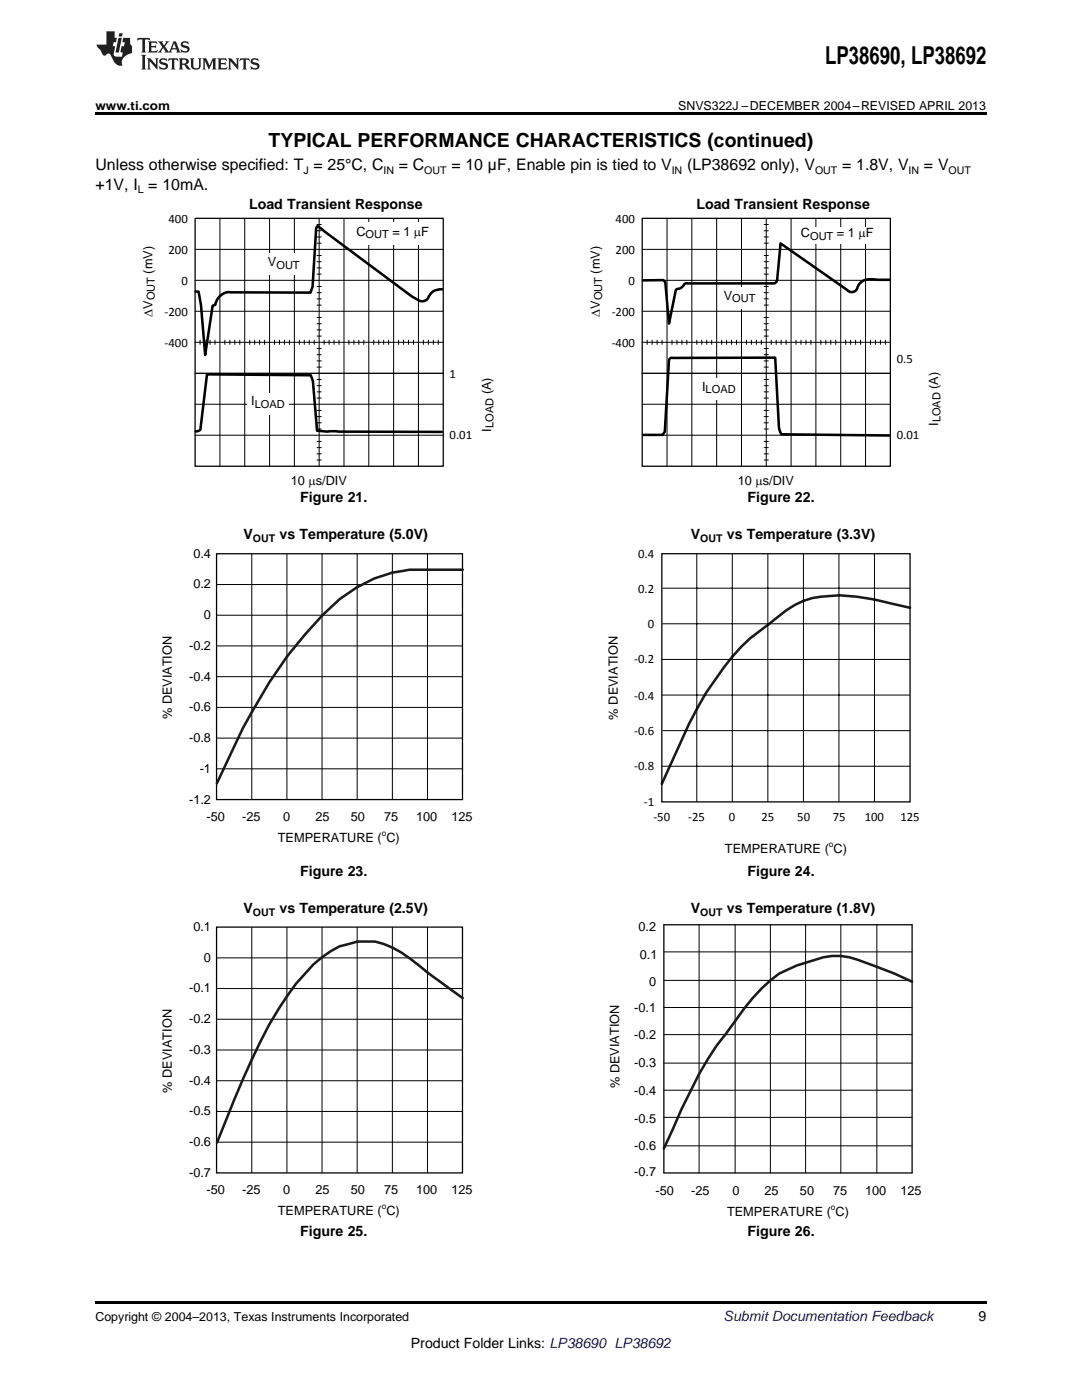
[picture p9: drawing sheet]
<svg xmlns="http://www.w3.org/2000/svg" width="216mm" height="279mm" viewBox="0 0 216 279" stroke-linecap="round" stroke-linejoin="round" font-family="sans-serif">
<path d="M19 259.7h177.8v.5h-177.8z" fill="#000"/>
<g fill="#fff">
<path d="M66.9 248.5h.3v.7h-.3z"/>
<path d="M156.1 248.5h.4v.7h-.4z"/>
</g>
<g fill="none" stroke="#000" stroke-width=".2">
<path d="M43.2 197.3h49.1M43.2 191.2h49.1M50.2 185v49.1M57.2 185v49.1M64.3 185v49.1M71.3 185v49.1M78.3 185v49.1M85.3 185v49.1M132.5 195.7h49.5M132.5 190h49.5M139.5 184.6v49.5M146.7 184.6v49.5"/>
<path d="M153.7 184.6v49.5M160.7 184.6v49.5M167.8 184.6v49.5M175 184.6v49.5M43.2 215.7h49.1M43.2 209.6h49.1M43.2 203.4h49.1M132.5 217.6h49.5M132.5 212.2h49.5M132.5 206.5h49.5M132.5 201.1h49.5M43.2 227.9h49.1"/>
<path d="M43.2 221.8h49.1M132.5 228.7h49.5M132.5 223h49.5"/>
</g>
<path d="M43.2 185h49.1v49.1h-49.1zM132.5 184.6h49.5v49.5h-49.5z" fill="none" stroke="#000" stroke-width=".25"/>
<path d="M92.3 199.2l-6.9-5a31.6 31.6 0 0 0-8.8-5.8l-1.8-.5h-3.4l-3.7 1a21 21 0 0 0-6.9 5.5 55.2 55.2 0 0 0-8.8 13.4 229.2 229.2 0 0 0-8.7 20.2M182 195.9a103.9 103.9 0 0 0-12.5-4.8 13.7 13.7 0 0 0-8.8 1l-1.7 .6-3.5 1.6a35 35 0 0 0-8.8 9.5l-1.8 2.4a55.1 55.1 0 0 0-7.2 11.6l-1.7 3.6-3.5 7.8" fill="none" stroke="#1a1a1a" stroke-width=".51"/>
<g fill="#fff">
<path d="M66.9 176.5h.3v.7h-.3z"/>
<path d="M156.1 176.5h.4v.7h-.4z"/>
</g>
<path d="M92.3 113.7h-7a24.7 24.7 0 0 0-17.5 5.8 82.4 82.4 0 0 0-17.5 22.5l-1.8 3.2-5.2 11.1M181.6 121.3l-7.1-1.7a28.2 28.2 0 0 0-12.4-.2 19.9 19.9 0 0 0-8.8 5.2 36 36 0 0 0-10.6 11.1 65.5 65.5 0 0 0-7 12.7l-3.6 8" fill="none" stroke="#1a1a1a" stroke-width=".51"/>
<path d="M43.2 110.5h49.1v49.1h-49.1zM132.1 110.5h49.5v49.5h-49.5z" fill="none" stroke="#000" stroke-width=".25"/>
<g fill="none" stroke="#000" stroke-width=".2">
<path d="M43.2 116.7h49.1M50.2 110.5v49.1M57.2 110.5v49.1M64.3 110.5v49.1M71.3 110.5v49.1M78.3 110.5v49.1M85.3 110.5v49.1M132.2 117.4h49.4M139 110.6v49.4M146.1 110.6v49.4M153.2 110.5v49.5M160.3 110.5v49.5"/>
<path d="M167.4 110.5v49.5M174.5 110.6v49.4M43.2 135h49.1M43.2 128.9h49.1M43.2 122.8h49.1M132.1 131.6h49.5M132.1 138.7h49.5M132.1 124.5h49.5M43.2 153.4h49.1M43.2 147.3h49.1M43.2 141.2h49.1M132.1 152.9h49.5"/>
<path d="M132.2 145.8h49.4"/>
</g>
<g fill="#fff">
<path d="M66.9 102h.3v.7h-.3z"/>
<path d="M156.1 102h.4v.7h-.4z"/>
</g>
<path d="M38.9 43.6h49.5v49.4h-49.5z" fill="none" stroke="#000" stroke-width=".25"/>
<g fill="none" stroke="#000" stroke-width=".2">
<path d="M38.9 55.9h49.5M38.9 49.8h49.5M43.9 43.6v49.4M48.8 43.6v49.4M53.8 43.6v49.4M58.7 43.6v49.4M63.3 59.6h.8M63.3 58.4h.8M63.3 57.2h.8M63.3 54.7h.8M63.3 53.5h.8M63.3 52.2h.8"/>
<path d="M63.3 51h.8M63.3 48.5h.8M63.3 47.3h.8M63.3 46.1h.8M63.3 44.8h.8M63.7 43.6v49.4M68.6 43.6v49.4M73.6 43.6v49.4M78.5 43.6v49.4M83.5 43.6v49.4M38.9 74.5h49.5M38.9 68.3h49.5"/>
<path d="M38.9 62.1h49.5M39.9 67.9v.8M40.9 67.9v.8M41.9 67.9v.8M42.9 67.9v.8M44.9 67.9v.8M45.9 67.9v.8M46.9 67.9v.8M47.8 67.9v.8M49.8 67.9v.8M50.8 67.9v.8M51.8 67.9v.8"/>
<path d="M52.8 67.9v.8M54.8 67.9v.8M55.8 67.9v.8M56.8 67.9v.8M57.8 67.9v.8M59.7 67.9v.8M60.7 67.9v.8M61.7 67.9v.8M62.7 67.9v.8M63.3 79.4h.8M63.3 78.2h.8M63.3 77h.8"/>
<path d="M63.3 75.7h.8M63.3 73.3h.8M63.3 72h.8M63.3 70.8h.8M63.3 69.6h.8M63.3 67.1h.8M63.3 65.8h.8M63.3 64.6h.8M63.3 63.4h.8M63.3 60.9h.8M64.7 67.9v.8M65.7 67.9v.8"/>
<path d="M66.7 67.9v.8M67.6 67.9v.8M69.6 67.9v.8M70.6 67.9v.8M71.6 67.9v.8M72.6 67.9v.8M74.6 67.9v.8M75.6 67.9v.8M76.6 67.9v.8M77.5 67.9v.8M79.5 67.9v.8M80.5 67.9v.8"/>
<path d="M81.5 67.9v.8M82.5 67.9v.8M84.5 67.9v.8M85.5 67.9v.8M86.5 67.9v.8M87.5 67.9v.8M38.9 86.9h49.5M38.9 80.7h49.5M63.3 91.8h.8M63.3 90.6h.8M63.3 89.3h.8M63.3 88.1h.8"/>
<path d="M63.3 85.6h.8M63.3 84.4h.8M63.3 83.1h.8M63.3 81.9h.8"/>
</g>
<g fill="#fff">
<path d="M49.3 78.4h8.3v4.3h-8.3z" fill-rule="evenodd"/>
<path d="M52.5 50.6h8.3v4.3h-8.3z" fill-rule="evenodd"/>
<path d="M70.7 44.4h15.4v4.5h-15.4z" fill-rule="evenodd"/>
</g>
<g fill="none" stroke="#000" stroke-width=".2">
<path d="M128.1 55.9h49.6M128.1 49.8h49.6M133.1 43.6v49.4M138 43.6v49.4M143 43.6v49.4M148 43.6v49.4M152.5 59.6h.8M152.5 58.4h.8M152.5 57.2h.8M152.5 54.7h.8M152.5 53.5h.8M152.5 52.2h.8"/>
<path d="M152.5 51h.8M152.5 48.5h.8M152.5 47.3h.8M152.5 46.1h.8M152.5 44.8h.8M152.9 43.6v49.4M157.9 43.6v49.4M162.8 43.6v49.4M167.8 43.6v49.4M172.7 43.6v49.4M38.9 74.5h49.5M128.1 74.5h49.6"/>
<path d="M128.1 68.3h49.6M128.1 62.1h49.6M129.1 67.9v.8M130.1 67.9v.8M131.1 67.9v.8M132.1 67.9v.8M134.1 67.9v.8M135.1 67.9v.8M136.1 67.9v.8M137.1 67.9v.8M139 67.9v.8M140 67.9v.8"/>
<path d="M141 67.9v.8M142 67.9v.8M144 67.9v.8M145 67.9v.8M146 67.9v.8M147 67.9v.8M148.9 67.9v.8M149.9 67.9v.8M150.9 67.9v.8M151.9 67.9v.8M152.5 79.4h.8M152.5 78.2h.8"/>
<path d="M152.5 77h.8M152.5 75.7h.8M152.5 73.3h.8M152.5 72h.8M152.5 70.8h.8M152.5 69.6h.8M152.5 67.1h.8M152.5 65.8h.8M152.5 64.6h.8M152.5 63.4h.8M152.5 60.9h.8M153.9 67.9v.8"/>
<path d="M154.9 67.9v.8M155.9 67.9v.8M156.9 67.9v.8M158.8 67.9v.8M159.8 67.9v.8M160.8 67.9v.8M161.8 67.9v.8M163.8 67.9v.8M164.8 67.9v.8M165.8 67.9v.8M166.8 67.9v.8M168.7 67.9v.8"/>
<path d="M169.7 67.9v.8M170.7 67.9v.8M171.7 67.9v.8M173.7 67.9v.8M174.7 67.9v.8M175.7 67.9v.8M176.7 67.9v.8M128.1 86.9h49.6M128.1 80.7h49.6M152.5 91.8h.8M152.5 90.6h.8M152.5 89.3h.8"/>
<path d="M152.5 88.1h.8M152.5 85.6h.8M152.5 84.4h.8M152.5 83.1h.8M152.5 81.9h.8"/>
</g>
<path d="M88.2 57.7a2.61 2.61 0 0 0-2.8 1.8 1.42 1.42 0 0 1-2 .4l-1.2-.7-18.8-14.1-.3 .5-.7 11.6-.4 1.2-16-.1a2.88 2.88 0 0 0-3 2.5l-.6 .2-1.5 9.8-.8-9.9-.5-2.7h-.6M39 86.1l.6-.1 .4-.3 1.3-10.9 .3-.1 20.4 .2 .4 1.1 .9 10 2 .1 22.8 .1" fill="none" stroke="#000" stroke-width=".51"/>
<path d="M128.1 43.6h49.6v49.4h-49.6z" fill="none" stroke="#000" stroke-width=".25"/>
<g fill="#fff">
<path d="M139.2 75.4h8.5v4.4h-8.5z" fill-rule="evenodd"/>
<path d="M143.4 57.3h8.3v4.4h-8.3z" fill-rule="evenodd"/>
<path d="M158.6 45.3h16.9v3.4h-16.9z" fill-rule="evenodd"/>
</g>
<path d="M128.1 74.5h49.5" fill="none" stroke="#000" stroke-width=".2"/>
<path d="M177.5 55.8h-2.5a3 3 0 0 0-4 1.9l-.2 .2a1.19 1.19 0 0 1-1.8 0l-13.2-9.3-.7 7a.92 .92 0 0 1-.6 1h-17.3a.66 .66 0 0 0-.9 .4l-.5 .5-.9 .4-1.4 6.7-.8-8.3-.4-.4-4 .1M128.4 86.8h3.8l.5-.7 .8-14.2a.58 .58 0 0 1 .8-.5h20.4l.7 13.7 .5 1.6 21.5 .2" fill="none" stroke="#000" stroke-width=".51"/>
<path d="M19 22.5h177.8v.5h-177.8z" fill="#000"/>
<g fill="#231f20">
<path d="M27.5 7.6l-.1 .5 .4-.2h.6v.1v2.1l-.2 .4h1l-.3-.4v-2.1l.1-.1h.5l.5 .2-.2-.5zM29.5 8.3l.2 .3v1.5l-.2 .4h1.8l.2-.6a1.04 1.04 0 0 1-1.3 .2v-.7h.6l.3 .2v-.6l-.3 .2h-.6v-.6l.8-.1 .4 .3-.2-.5zM31.5 8.3l.9 1.1-.9 1.1h.8l-.2-.2 .5-.7 .4 .7-.2 .2h1.5l-.1-.2 .1-.4h.9l.1 .4-.2 .2h1l-.3-.3-.7-1.9h-.5l-.9 2-.8-1 .9-1h-.8l.1 .3-.3 .5-.4-.6 .2-.2zM34.7 8.6l.4 1h-.7zM36.3 8.4a.63 .63 0 0 0-.2 .7 .63 .63 0 0 0 .6 .4l.6 .2 .1 .2a.75 .75 0 0 1-.7 .4 .75 .75 0 0 1-.6-.5l.1 .7 .1-.1a1.11 1.11 0 0 0 1.5-.6 1.13 1.13 0 0 0-1.2-.8l-.1-.4a1.04 1.04 0 0 1 1.2 .2l-.2-.5-.1 .1-.5-.2zM28.2 10.9l.2 .4v2.2l-.2 .4h1l-.3-.4v-2.2l.3-.4zM29.3 11.6l.3 .4v1.5l-.3 .4h.8l-.2-.4v-1.3l1.5 1.7v-1.9l.2-.4h-.7l.2 .4v.9l-1.1-1.3zM32 11.8a.62 .62 0 0 0-.2 .7 .62 .62 0 0 0 .6 .4l.6 .1 .1 .3a.76 .76 0 0 1-.7 .3 .76 .76 0 0 1-.6-.4l.1 .7 .1-.1a1.11 1.11 0 0 0 1.5-.6 1.13 1.13 0 0 0-1.2-.8l-.1-.4a1.04 1.04 0 0 1 1.2 .2l-.2-.6-.1 .1-.5-.1zM33.7 11.6l-.2 .6a.61 .61 0 0 1 .8-.3v1.6l-.2 .4h.9l-.2-.4v-1.6a.63 .63 0 0 1 .8 .3l-.2-.6zM35.6 11.6l.3 .4v1.5l-.3 .4h1l-.2-.2v-.8l.5 .2a.76 .76 0 0 0 1.2 .7l-1-1a.58 .58 0 0 0 .6-.5 .58 .58 0 0 0-.5-.6zM36.4 11.9h.1a.45 .45 0 0 1 .5 .1 .45 .45 0 0 1 .1 .5l-.7 .2zM37.9 11.6l.2 .2a2.17 2.17 0 0 0 .3 1.9 .99 .99 0 0 0 1.6-.6v-1.1l.2-.4h-.7l.2 .2a1.92 1.92 0 0 1-.2 1.8 .6 .6 0 0 1-.9-.5v-1.1l.2-.4zM40.4 11.6l.2 .4v1.5l-.2 .4h.7l-.2-.4v-1.4l.8 1.8 .8-1.8v1.4l-.2 .4h.9l-.2-.4v-1.5l.2-.4h-.8l-.6 1.5-.6-1.5zM43.4 11.6l.2 .4v1.5l-.2 .4h1.8l.2-.6a1.04 1.04 0 0 1-1.3 .1v-.6h.5l.4 .2v-.6l-.4 .2h-.5v-.7h.8l.3 .3-.1-.6zM45.5 11.6l.2 .4v1.5l-.2 .4h.7l-.2-.4v-1.3l1.5 1.7v-1.9l.2-.4h-.7l.2 .4v.9l-1.1-1.3zM47.9 11.6l-.1 .6a.61 .61 0 0 1 .8-.3v1.6l-.3 .4h1l-.3-.4 .1-1.6a.63 .63 0 0 1 .7 .3l-.1-.6zM50.2 11.8a.62 .62 0 0 0-.2 .7 .62 .62 0 0 0 .6 .4l.6 .1 .2 .3a.76 .76 0 0 1-.8 .3 .76 .76 0 0 1-.6-.4l.1 .7 .2-.1a1.11 1.11 0 0 0 1.5-.6 1.13 1.13 0 0 0-1.3-.8l-.1-.4a1.04 1.04 0 0 1 1.2 .2l-.1-.6-.2 .1-.5-.1z"/>
<path d="M21.2 6.3v2.6h-1.9l.1 .4 .7 .9a.91 .91 0 0 0 1 .8 .56 .56 0 0 1 .5-.3 .56 .56 0 0 1 .5 .3l.4 .8a1.53 1.53 0 0 0 1.9 1.2 1.54 1.54 0 0 1 1-2.1l.9-.3v-1.4a1.52 1.52 0 0 1-.3-1.6h-1.4l-.2 .8h.5l-.2 .8h-.4l-.2 1v.2l.4 .1-.2 .8a1.93 1.93 0 0 1-1.6-.3l.3-1.8h-.5l.2-.8h.4l.2-.8h-.4v-1.3zM23.6 7.6l-.6 2.9h.7l.6-2.9zM23.8 6.6l-.1 .7h.6l.2-.7z"/>
</g>
<text font-size="4.9" x="164.6" y="12.8">LP38690, LP38692</text>
<text font-size="3.9" x="53.6" y="29.3">TYPICAL PERFORMANCE CHARACTERISTICS (continued)</text>
<g font-size="3.2">
<text x="19" y="34">Unless otherwise specified: T = 25°C, C</text>
<text x="79.6" y="34">= C</text>
<text x="90.1" y="34">= 10 µF, Enable pin is tied to V</text>
<text x="137.1" y="34">(LP38692 only), V</text>
<text x="168" y="34">= 1.8V, V</text>
<text x="184.4" y="34">= V</text>
<text x="19" y="37.9">+1V, I = 10mA.</text>
</g>
<g font-size="2.8">
<text x="49.7" y="41.6">Load Transient Response</text>
<text x="139" y="41.6">Load Transient Response</text>
<text x="59.9" y="100.3">Figure 21.</text>
<text x="149.2" y="100.3">Figure 22.</text>
<text x="48.6" y="107.7">V</text>
<text x="55.8" y="107.7">vs Temperature (5.0V)</text>
<text x="137.9" y="107.7">V</text>
<text x="145" y="107.7">vs Temperature (3.3V)</text>
<text x="59.9" y="174.8">Figure 23.</text>
<text x="149.2" y="174.8">Figure 24.</text>
<text x="48.6" y="182.2">V</text>
<text x="55.8" y="182.2">vs Temperature (2.5V)</text>
<text x="137.9" y="182.2">V</text>
<text x="145" y="182.2">vs Temperature (1.8V)</text>
<text x="59.9" y="246.7">Figure 25.</text>
<text x="149.2" y="246.7">Figure 26.</text>
<text x="195.3" y="263.6">9</text>
<text x="82" y="269">Product Folder Links: LP38690 LP38692</text>
</g>
<text font-size="2.8" fill="#0000c8" x="144.4" y="263.6">Submit Documentation Feedback</text>
<g font-size="2.5">
<text x="19" y="21.9">www.ti.com</text>
<text x="135.3" y="21.9">SNVS322J –DECEMBER 2004–REVISED APRIL 2013</text>
<text x="33.6" y="44.5">400</text>
<text x="71.1" y="47.1">C</text>
<text x="78.3" y="47.1">= 1 P</text>
<text x="84.1" y="47.1">F</text>
<text x="122.8" y="44.5">400</text>
<text x="159.8" y="47.4">C</text>
<text x="167" y="47.4">= 1 P</text>
<text x="172.8" y="47.4">F</text>
<text x="33.6" y="50.6">200</text>
<text x="53.5" y="53.1">V</text>
<text x="122.8" y="50.6">200</text>
<text x="30.4" y="54.6" transform="rotate(-90 30.4 54.6)">(mV)</text>
<text x="36.2" y="56.8">0</text>
<text x="119.7" y="54.6" transform="rotate(-90 119.7 54.6)">(mV)</text>
<text x="125.4" y="56.8">0</text>
<text x="144.4" y="59.9">V</text>
<text x="30.4" y="63.2" transform="rotate(-90 30.4 63.2)">'V</text>
<text x="32.8" y="63.1">-200</text>
<text x="119.7" y="63.2" transform="rotate(-90 119.7 63.2)">'V</text>
<text x="122.1" y="63.1">-200</text>
<text x="32.8" y="69.2">-400</text>
<text x="122.1" y="69.2">-400</text>
<text x="89.7" y="75.4">1</text>
<text x="140.1" y="78">I</text>
<text x="178.9" y="72.4">0.5</text>
<text x="187.2" y="77.6" transform="rotate(-90 187.2 77.6)">(A)</text>
<text x="50.1" y="80.9">I</text>
<text x="98" y="78.7" transform="rotate(-90 98 78.7)">(A)</text>
<text x="89.7" y="87.5">0.01</text>
<text x="98" y="86.1" transform="rotate(-90 98 86.1)">I</text>
<text x="178.9" y="87.5">0.01</text>
<text x="187.2" y="85" transform="rotate(-90 187.2 85)">I</text>
<text x="58" y="96.8">10 Ps/DIV</text>
<text x="147.2" y="96.8">10 Ps/DIV</text>
<text x="38.6" y="111.3">0.4</text>
<text x="127.3" y="111.3">0.4</text>
<text x="38.6" y="117.4">0.2</text>
<text x="127.3" y="118.3">0.2</text>
<text x="40.7" y="123.5">0</text>
<text x="129.2" y="125.3">0</text>
<text x="37.7" y="129.7">-0.2</text>
<text x="37.7" y="135.8">-0.4</text>
<text x="126.5" y="132.3">-0.2</text>
<text x="34.3" y="143.6" transform="rotate(-90 34.3 143.6)">% DEVIATION</text>
<text x="37.7" y="142">-0.6</text>
<text x="123.3" y="143.6" transform="rotate(-90 123.3 143.6)">% DEVIATION</text>
<text x="126.5" y="139.6">-0.4</text>
<text x="37.7" y="148.1">-0.8</text>
<text x="126.5" y="146.6">-0.6</text>
<text x="39.9" y="154.2">-1</text>
<text x="126.5" y="153.6">-0.8</text>
<text x="37.7" y="160.4">-1.2</text>
<text x="128.5" y="160.8">-1</text>
<text x="41.2" y="163.8">-50</text>
<text x="48.3" y="163.8">-25</text>
<text x="56.5" y="163.8">0</text>
<text x="62.9" y="163.8">25</text>
<text x="70" y="163.8">50</text>
<text x="76.6" y="163.8">75</text>
<text x="83" y="163.8">100</text>
<text x="90.1" y="163.8">125</text>
<text x="130.4" y="163.8">-50</text>
<text x="137.3" y="163.8">-25</text>
<text x="145.4" y="163.8">0</text>
<text x="151.9" y="163.8">25</text>
<text x="159.1" y="163.8">50</text>
<text x="166.2" y="163.8">75</text>
<text x="172.5" y="163.8">100</text>
<text x="179.7" y="163.8">125</text>
<text x="55.4" y="168">TEMPERATURE ( C)</text>
<text x="144.7" y="170.3">TEMPERATURE ( C)</text>
<text x="38.6" y="185.8">0.1</text>
<text x="127.4" y="185.8">0.2</text>
<text x="40.7" y="191.9">0</text>
<text x="127.7" y="191.3">0.1</text>
<text x="129.5" y="196.8">0</text>
<text x="37.7" y="198.1">-0.1</text>
<text x="126.6" y="201.9">-0.1</text>
<text x="37.7" y="204.2">-0.2</text>
<text x="126.6" y="207.3">-0.2</text>
<text x="37.7" y="210.3">-0.3</text>
<text x="126.6" y="213">-0.3</text>
<text x="34.3" y="218.1" transform="rotate(-90 34.3 218.1)">% DEVIATION</text>
<text x="37.7" y="216.5">-0.4</text>
<text x="123.6" y="217.2" transform="rotate(-90 123.6 217.2)">% DEVIATION</text>
<text x="126.6" y="218.5">-0.4</text>
<text x="37.7" y="222.6">-0.5</text>
<text x="126.6" y="224">-0.5</text>
<text x="37.7" y="228.7">-0.6</text>
<text x="126.6" y="229.5">-0.6</text>
<text x="37.7" y="234.9">-0.7</text>
<text x="41.2" y="238.3">-50</text>
<text x="48.3" y="238.3">-25</text>
<text x="56.5" y="238.3">0</text>
<text x="62.9" y="238.3">25</text>
<text x="70" y="238.3">50</text>
<text x="76.6" y="238.3">75</text>
<text x="83" y="238.3">100</text>
<text x="90.1" y="238.3">125</text>
<text x="126.6" y="234.7">-0.7</text>
<text x="130.8" y="238.4">-50</text>
<text x="137.9" y="238.4">-25</text>
<text x="146.2" y="238.4">0</text>
<text x="152.5" y="238.4">25</text>
<text x="159.6" y="238.4">50</text>
<text x="166.2" y="238.4">75</text>
<text x="172.6" y="238.4">100</text>
<text x="179.7" y="238.4">125</text>
<text x="55.4" y="242.6">TEMPERATURE ( C)</text>
<text x="145.1" y="242.6">TEMPERATURE ( C)</text>
<text x="19" y="263.6">Copyright © 2004–2013, Texas Instruments Incorporated</text>
</g>
<g font-size="2.2">
<text x="72.9" y="47.5">OUT</text>
<text x="161.6" y="47.8">OUT</text>
<text x="55.2" y="53.6">OUT</text>
<text x="30.9" y="60" transform="rotate(-90 30.9 60)">OUT</text>
<text x="120.1" y="60" transform="rotate(-90 120.1 60)">OUT</text>
<text x="146.1" y="60.4">OUT</text>
<text x="50.8" y="81.4">LOAD</text>
<text x="140.8" y="78.5">LOAD</text>
<text x="98.5" y="85.4" transform="rotate(-90 98.5 85.4)">LOAD</text>
<text x="187.7" y="84.3" transform="rotate(-90 187.7 84.3)">LOAD</text>
</g>
<g font-size="2.1">
<text x="60.5" y="34.6">J</text>
<text x="76.5" y="34.6">IN</text>
<text x="84.7" y="34.6">OUT</text>
<text x="134" y="34.6">IN</text>
<text x="162.6" y="34.6">OUT</text>
<text x="181.3" y="34.6">IN</text>
<text x="189.3" y="34.6">OUT</text>
<text x="27.5" y="38.5">L</text>
<text x="50.5" y="108.2">OUT</text>
<text x="139.7" y="108.2">OUT</text>
<text x="50.5" y="182.7">OUT</text>
<text x="139.7" y="182.7">OUT</text>
</g>
<g font-size="1.7">
<text x="76.2" y="166.8">o</text>
<text x="165.4" y="169.1">o</text>
<text x="76.2" y="241.3">o</text>
<text x="165.8" y="241.4">o</text>
</g>
</svg>
